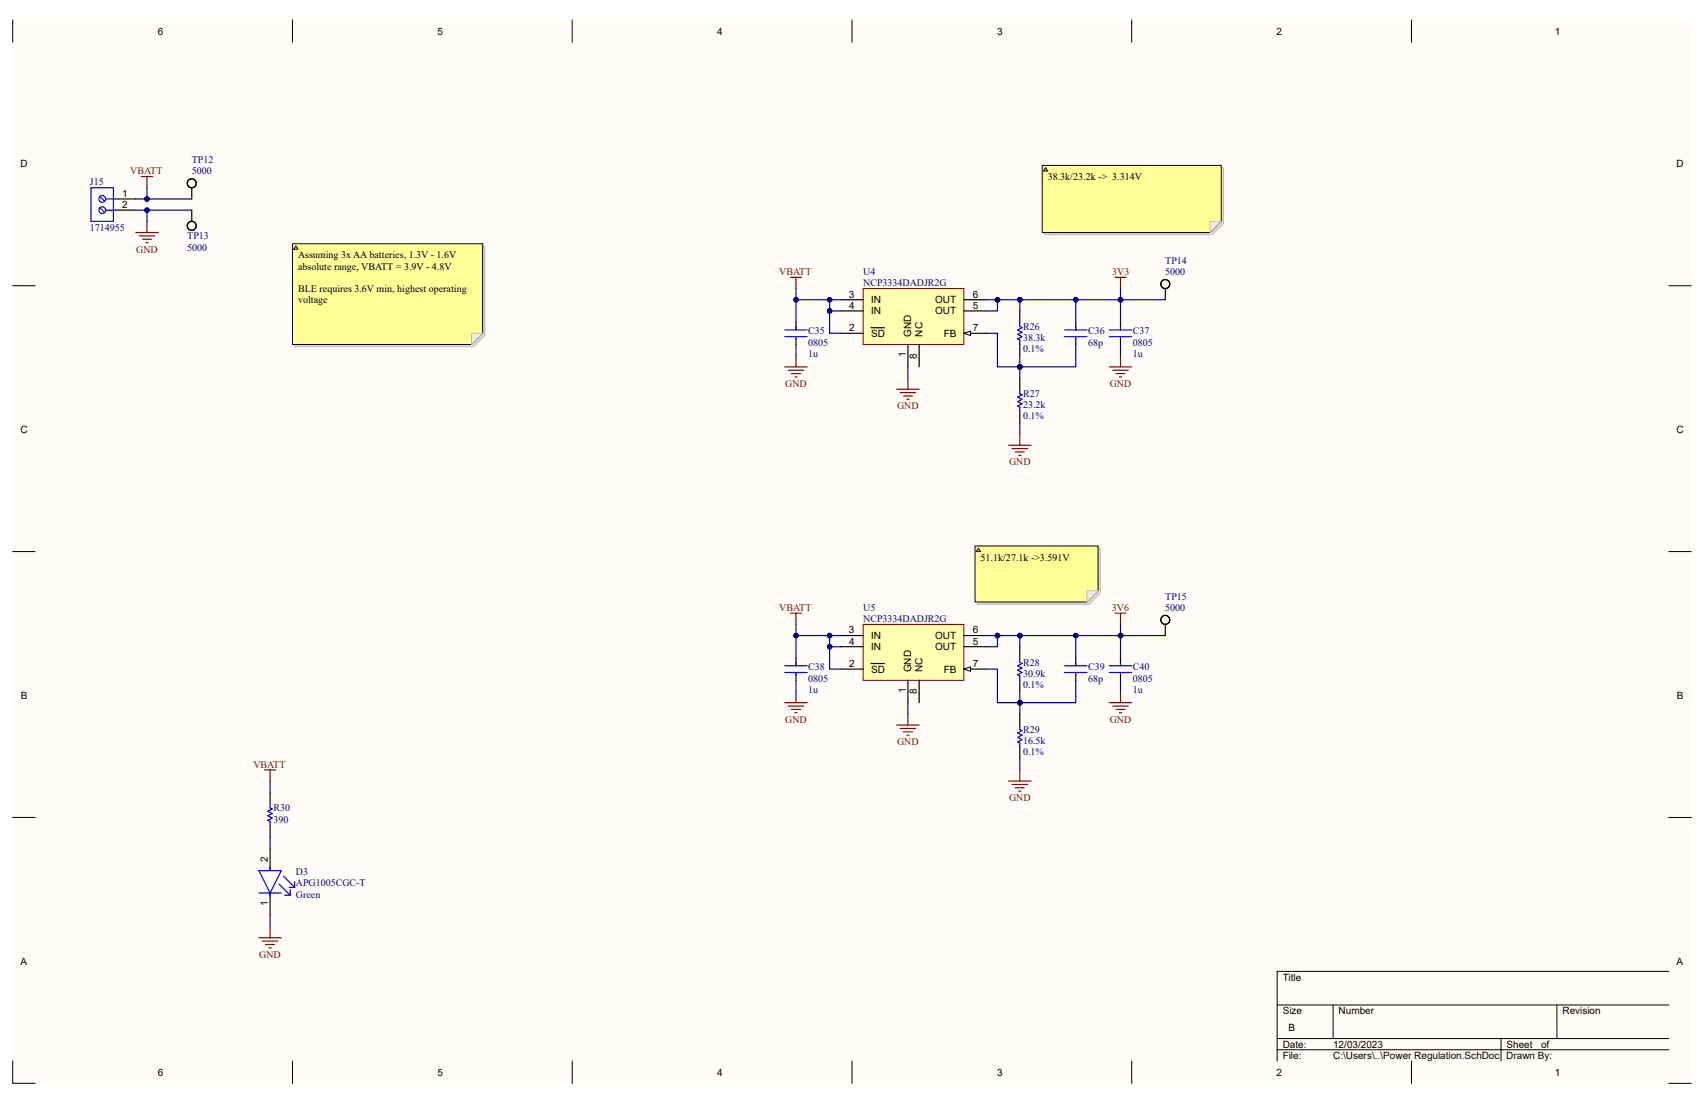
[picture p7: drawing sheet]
<svg xmlns="http://www.w3.org/2000/svg" width="432mm" height="279mm" viewBox="0 0 432 279" stroke-linecap="round" stroke-linejoin="round" font-family="sans-serif">
<g fill="#fffcf8">
<path d="M3.2 5h425.4v269.4h-425.4z" fill-rule="evenodd"/>
<path d="M8.9 10.7h414v258.1h-414z" fill-rule="evenodd"/>
</g>
<g fill="none" stroke="#000" stroke-width=".25">
<path d="M3.2 5v5.7M74.1 5v5.7M145 5v5.7M215.9 5v5.7M286.8 5v5.7M357.7 5v5.7M3.2 72.4h5.7M422.9 72.4h5.7M3.2 139.7h5.7M422.9 139.7h5.7M3.2 207.1h5.7M422.9 207.1h5.7"/>
<path d="M323.6 254.6h99.3M337.8 254.6v8.5M394.5 254.6v8.5M422.9 246.1h-99.3v22.6M3.2 268.7v5.7h5.7M74.1 268.7v5.7M145 268.7v5.7M215.9 268.7v5.7M286.8 268.7v5.7M323.6 263.1h99.3M323.6 265.9h99.3M357.7 268.8v5.6"/>
<path d="M380.4 263.1v5.7M422.9 274.4h5.7"/>
</g>
<path d="M258.4 78.8v2.8M258.4 87.3v2.8M258.4 95.8v2.8M272.6 81.6v2M272.6 85.6v1.7M258.4 104.3v2.8" fill="none" stroke="#000" stroke-width=".3"/>
<path d="M258.4 81.6v1.1l.6 .3-1.1 .6 1.1 .5-1.1 .6 1.1 .6-1.1 .5 .5 .3v1.2M258.4 98.6v1.1l.6 .3-1.1 .6 1.1 .6-1.1 .5 1.1 .6-1.1 .6 .5 .2v1.2M269.8 83.6h5.6M269.8 85.3h5.6M272.6 82.7v.9M272.6 85.6v.2" fill="none" stroke="#00f" stroke-width=".3"/>
<path d="M218.7 73.1h25.5v14.2h-25.5z" fill-rule="evenodd" fill="#ffffb0"/>
<path d="M218.7 73.1h25.5v14.2h-25.5z" fill="none" stroke="#800000" stroke-width=".25"/>
<path d="M213.1 75.9h5.6M213.1 78.8h5.6M244.2 75.9h5.7M244.2 78.8h5.7M213.1 84.4h5.6M220.7 83h3.4M230.1 87.3v5.6M244.2 84.4h5.7" fill="none" stroke="#000" stroke-width=".3"/>
<path d="M244.2 84.4l1.7-.5v1.1z" fill="#f8fcff"/>
<path d="M244.2 84.4l1.7-.5v1.1z" fill="none" stroke="#000" stroke-width=".25"/>
<path d="M232.9 87.3v5.6M258.4 163.8v2.9M258.4 172.3v2.9M272.6 166.7v1.9M272.6 170.6v1.7M258.4 180.8v2.9M258.4 189.3v2.9" fill="none" stroke="#000" stroke-width=".3"/>
<g fill="none" stroke="#800000" stroke-width=".3">
<path d="M200.3 70.3h2.8M201.7 70.3v2.8M282.5 70.3h2.9M283.9 70.3v2.8M198.9 92.9h5.6M199.7 93.8h4M200.6 94.6h2.3M201.4 95.5h.6M201.7 90.1v2.8M227.2 98.6h5.7M228.1 99.5h4M230.1 95.8v2.8"/>
<path d="M281.1 92.9h5.7M282 93.8h3.9M282.8 94.6h2.3M283.7 95.5h.5M283.9 90.1v2.8M228.9 100.3h2.3M229.8 101.2h.5M255.6 112.8h5.7M256.4 113.6h4M257.3 114.5h2.3M258.1 115.3h.6M258.4 110v2.8"/>
</g>
<path d="M258.4 166.7v1.1l.6 .3-1.1 .5 1.1 .6-1.1 .6 1.1 .5-1.1 .6 .5 .3v1.1M269.8 168.6h5.6M269.8 170.3h5.6M272.6 167.8v.8M272.6 170.6v.3M258.4 183.7v1.1l.6 .3-1.1 .6 1.1 .5-1.1 .6 1.1 .6-1.1 .5 .5 .3v1.1" fill="none" stroke="#00f" stroke-width=".3"/>
<path d="M218.7 158.2h25.5v14.1h-25.5z" fill-rule="evenodd" fill="#ffffb0"/>
<path d="M218.7 158.2h25.5v14.1h-25.5z" fill="none" stroke="#800000" stroke-width=".25"/>
<path d="M213.1 169.5h5.6M213.1 161h5.6M213.1 163.8h5.6M220.7 168.1h3.4M230.1 172.3v5.7M244.2 169.5h5.7M244.2 161h5.7M244.2 163.8h5.7" fill="none" stroke="#000" stroke-width=".3"/>
<path d="M244.2 169.5l1.7-.6v1.2z" fill="#f8fcff"/>
<path d="M244.2 169.5l1.7-.6v1.2z" fill="none" stroke="#000" stroke-width=".25"/>
<path d="M232.9 172.3v5.7M68.4 200.7v2.8M68.4 209.2v2.8M68.4 214.9v5.6M68.4 226.2v5.7" fill="none" stroke="#000" stroke-width=".3"/>
<g fill="none" stroke="#800000" stroke-width=".3">
<path d="M34.4 58.9h5.7M35.3 59.8h3.9M35.8 44.7h2.9M37.2 44.7v2.9M37.2 56.1v2.8M36.1 60.6h2.3M37 61.5h.5M200.3 155.3h2.8M201.7 155.3v2.9M282.5 155.3h2.9M283.9 155.3v2.9M198.9 178h5.6"/>
<path d="M199.7 178.8h4M200.6 179.7h2.3M201.7 175.2v2.8M281.1 178h5.7M282 178.8h3.9M282.8 179.7h2.3M283.9 175.2v2.8M67 195h2.9M68.4 195v2.9M201.4 180.6h.6M227.2 183.7h5.7M228.1 184.5h4"/>
<path d="M228.9 185.4h2.3M229.8 186.2h.5M230.1 180.8v2.9M255.6 197.9h5.7M256.4 198.7h4M257.3 199.5h2.3M258.4 195v2.9M283.7 180.6h.5M258.1 200.4h.6M65.6 237.6h5.7M66.5 238.4h3.9M67.3 239.2h2.3"/>
<path d="M68.4 234.7v2.9M68.2 240.1h.5"/>
</g>
<path d="M68.4 203.5v1.2l.6 .2-1.1 .6 1.1 .6-1.1 .5 1.1 .6-1.1 .6 .5 .3v1.1M68.4 219.7v.8M65.6 220.5h5.7l-2.9 5.7zM65.6 226.2h5.7M68.4 226.2v.9M70.7 223.9l2.8 2.9M71.8 222l2.9 2.8M72.1 226.8h1.4M73.3 224.8h1.4M73.5 225.4v1.4M74.7 223.4v1.4" fill="none" stroke="#00f" stroke-width=".3"/>
<path d="M252.8 75.9h5.6" fill="none" stroke="#000080" stroke-width=".3"/>
<circle cx="252.8" cy="75.9" r=".57" fill="#000080"/>
<circle cx="252.8" cy="75.9" r=".57" fill="none" stroke="#000080" stroke-width=".25"/>
<circle cx="258.4" cy="75.9" r=".57" fill="#000080"/>
<circle cx="258.4" cy="75.9" r=".57" fill="none" stroke="#000080" stroke-width=".25"/>
<path d="M258.4 90.1v2.8" fill="none" stroke="#000080" stroke-width=".3"/>
<circle cx="258.4" cy="92.9" r=".57" fill="#000080"/>
<circle cx="258.4" cy="92.9" r=".57" fill="none" stroke="#000080" stroke-width=".25"/>
<path d="M258.4 92.9v2.9" fill="none" stroke="#000080" stroke-width=".3"/>
<circle cx="258.4" cy="92.9" r=".57" fill="#000080"/>
<circle cx="258.4" cy="92.9" r=".57" fill="none" stroke="#000080" stroke-width=".25"/>
<path d="M258.4 75.9h14.2v5.7" fill="none" stroke="#000080" stroke-width=".3"/>
<circle cx="258.4" cy="75.9" r=".57" fill="#000080"/>
<circle cx="258.4" cy="75.9" r=".57" fill="none" stroke="#000080" stroke-width=".25"/>
<circle cx="272.6" cy="75.9" r=".57" fill="#000080"/>
<circle cx="272.6" cy="75.9" r=".57" fill="none" stroke="#000080" stroke-width=".25"/>
<path d="M272.6 87.3v5.6h-14.2" fill="none" stroke="#000080" stroke-width=".3"/>
<circle cx="258.4" cy="92.9" r=".57" fill="#000080"/>
<circle cx="258.4" cy="92.9" r=".57" fill="none" stroke="#000080" stroke-width=".25"/>
<path d="M213.1 78.8h-2.9v5.6h2.9M230.1 92.9v2.9M258.4 107.1v2.9" fill="none" stroke="#000080" stroke-width=".3"/>
<circle cx="210.2" cy="78.8" r=".57" fill="#000080"/>
<circle cx="210.2" cy="78.8" r=".57" fill="none" stroke="#000080" stroke-width=".25"/>
<path d="M213.1 75.9h-2.9v2.9" fill="none" stroke="#000080" stroke-width=".3"/>
<circle cx="210.2" cy="75.9" r=".57" fill="#000080"/>
<circle cx="210.2" cy="75.9" r=".57" fill="none" stroke="#000080" stroke-width=".25"/>
<circle cx="210.2" cy="78.8" r=".57" fill="#000080"/>
<circle cx="210.2" cy="78.8" r=".57" fill="none" stroke="#000080" stroke-width=".25"/>
<path d="M210.2 75.9h-8.5v5.7" fill="none" stroke="#000080" stroke-width=".3"/>
<circle cx="210.2" cy="75.9" r=".57" fill="#000080"/>
<circle cx="210.2" cy="75.9" r=".57" fill="none" stroke="#000080" stroke-width=".25"/>
<circle cx="201.7" cy="75.9" r=".57" fill="#000080"/>
<circle cx="201.7" cy="75.9" r=".57" fill="none" stroke="#000080" stroke-width=".25"/>
<path d="M258.4 75.9v2.9M201.7 87.3v2.8" fill="none" stroke="#000080" stroke-width=".3"/>
<circle cx="258.4" cy="75.9" r=".57" fill="#000080"/>
<circle cx="258.4" cy="75.9" r=".57" fill="none" stroke="#000080" stroke-width=".25"/>
<path d="M249.9 75.9h2.9" fill="none" stroke="#000080" stroke-width=".3"/>
<circle cx="252.8" cy="75.9" r=".57" fill="#000080"/>
<circle cx="252.8" cy="75.9" r=".57" fill="none" stroke="#000080" stroke-width=".25"/>
<path d="M252.8 75.9v2.9h-2.9" fill="none" stroke="#000080" stroke-width=".3"/>
<circle cx="252.8" cy="75.9" r=".57" fill="#000080"/>
<circle cx="252.8" cy="75.9" r=".57" fill="none" stroke="#000080" stroke-width=".25"/>
<path d="M249.9 84.4h2.9v8.5h5.6" fill="none" stroke="#000080" stroke-width=".3"/>
<circle cx="258.4" cy="92.9" r=".57" fill="#000080"/>
<circle cx="258.4" cy="92.9" r=".57" fill="none" stroke="#000080" stroke-width=".25"/>
<path d="M272.6 75.9h11.3v5.7M283.9 87.3v2.8" fill="none" stroke="#000080" stroke-width=".3"/>
<circle cx="272.6" cy="75.9" r=".57" fill="#000080"/>
<circle cx="272.6" cy="75.9" r=".57" fill="none" stroke="#000080" stroke-width=".25"/>
<circle cx="283.9" cy="75.9" r=".57" fill="#000080"/>
<circle cx="283.9" cy="75.9" r=".57" fill="none" stroke="#000080" stroke-width=".25"/>
<path d="M283.9 73.1v2.8" fill="none" stroke="#000080" stroke-width=".3"/>
<circle cx="283.9" cy="75.9" r=".57" fill="#000080"/>
<circle cx="283.9" cy="75.9" r=".57" fill="none" stroke="#000080" stroke-width=".25"/>
<path d="M201.7 73.1v2.8" fill="none" stroke="#000080" stroke-width=".3"/>
<circle cx="201.7" cy="75.9" r=".57" fill="#000080"/>
<circle cx="201.7" cy="75.9" r=".57" fill="none" stroke="#000080" stroke-width=".25"/>
<path d="M252.8 161h5.6" fill="none" stroke="#000080" stroke-width=".3"/>
<circle cx="252.8" cy="161" r=".57" fill="#000080"/>
<circle cx="252.8" cy="161" r=".57" fill="none" stroke="#000080" stroke-width=".25"/>
<circle cx="258.4" cy="161" r=".57" fill="#000080"/>
<circle cx="258.4" cy="161" r=".57" fill="none" stroke="#000080" stroke-width=".25"/>
<path d="M258.4 175.2v2.8" fill="none" stroke="#000080" stroke-width=".3"/>
<circle cx="258.4" cy="178" r=".57" fill="#000080"/>
<circle cx="258.4" cy="178" r=".57" fill="none" stroke="#000080" stroke-width=".25"/>
<path d="M258.4 178v2.8" fill="none" stroke="#000080" stroke-width=".3"/>
<circle cx="258.4" cy="178" r=".57" fill="#000080"/>
<circle cx="258.4" cy="178" r=".57" fill="none" stroke="#000080" stroke-width=".25"/>
<path d="M258.4 161h14.2v5.7" fill="none" stroke="#000080" stroke-width=".3"/>
<circle cx="258.4" cy="161" r=".57" fill="#000080"/>
<circle cx="258.4" cy="161" r=".57" fill="none" stroke="#000080" stroke-width=".25"/>
<circle cx="272.6" cy="161" r=".57" fill="#000080"/>
<circle cx="272.6" cy="161" r=".57" fill="none" stroke="#000080" stroke-width=".25"/>
<path d="M272.6 172.3v5.7h-14.2" fill="none" stroke="#000080" stroke-width=".3"/>
<circle cx="258.4" cy="178" r=".57" fill="#000080"/>
<circle cx="258.4" cy="178" r=".57" fill="none" stroke="#000080" stroke-width=".25"/>
<path d="M213.1 163.8h-2.9v5.7h2.9M230.1 178v2.8M258.4 192.2v2.8" fill="none" stroke="#000080" stroke-width=".3"/>
<circle cx="210.2" cy="163.8" r=".57" fill="#000080"/>
<circle cx="210.2" cy="163.8" r=".57" fill="none" stroke="#000080" stroke-width=".25"/>
<path d="M213.1 161h-2.9v2.8" fill="none" stroke="#000080" stroke-width=".3"/>
<circle cx="210.2" cy="161" r=".57" fill="#000080"/>
<circle cx="210.2" cy="161" r=".57" fill="none" stroke="#000080" stroke-width=".25"/>
<circle cx="210.2" cy="163.8" r=".57" fill="#000080"/>
<circle cx="210.2" cy="163.8" r=".57" fill="none" stroke="#000080" stroke-width=".25"/>
<path d="M210.2 161h-8.5v5.7" fill="none" stroke="#000080" stroke-width=".3"/>
<circle cx="210.2" cy="161" r=".57" fill="#000080"/>
<circle cx="210.2" cy="161" r=".57" fill="none" stroke="#000080" stroke-width=".25"/>
<circle cx="201.7" cy="161" r=".57" fill="#000080"/>
<circle cx="201.7" cy="161" r=".57" fill="none" stroke="#000080" stroke-width=".25"/>
<path d="M201.7 172.3v2.9M258.4 161v2.8" fill="none" stroke="#000080" stroke-width=".3"/>
<circle cx="258.4" cy="161" r=".57" fill="#000080"/>
<circle cx="258.4" cy="161" r=".57" fill="none" stroke="#000080" stroke-width=".25"/>
<path d="M249.9 161h2.9" fill="none" stroke="#000080" stroke-width=".3"/>
<circle cx="252.8" cy="161" r=".57" fill="#000080"/>
<circle cx="252.8" cy="161" r=".57" fill="none" stroke="#000080" stroke-width=".25"/>
<path d="M252.8 161v2.8h-2.9" fill="none" stroke="#000080" stroke-width=".3"/>
<circle cx="252.8" cy="161" r=".57" fill="#000080"/>
<circle cx="252.8" cy="161" r=".57" fill="none" stroke="#000080" stroke-width=".25"/>
<path d="M249.9 169.5h2.9v8.5h5.6" fill="none" stroke="#000080" stroke-width=".3"/>
<circle cx="258.4" cy="178" r=".57" fill="#000080"/>
<circle cx="258.4" cy="178" r=".57" fill="none" stroke="#000080" stroke-width=".25"/>
<path d="M272.6 161h11.3v5.7M283.9 172.3v2.9" fill="none" stroke="#000080" stroke-width=".3"/>
<circle cx="272.6" cy="161" r=".57" fill="#000080"/>
<circle cx="272.6" cy="161" r=".57" fill="none" stroke="#000080" stroke-width=".25"/>
<circle cx="283.9" cy="161" r=".57" fill="#000080"/>
<circle cx="283.9" cy="161" r=".57" fill="none" stroke="#000080" stroke-width=".25"/>
<path d="M283.9 158.2v2.8" fill="none" stroke="#000080" stroke-width=".3"/>
<circle cx="283.9" cy="161" r=".57" fill="#000080"/>
<circle cx="283.9" cy="161" r=".57" fill="none" stroke="#000080" stroke-width=".25"/>
<path d="M201.7 158.2v2.8" fill="none" stroke="#000080" stroke-width=".3"/>
<circle cx="201.7" cy="161" r=".57" fill="#000080"/>
<circle cx="201.7" cy="161" r=".57" fill="none" stroke="#000080" stroke-width=".25"/>
<path d="M34.4 53.2h2.8v2.9" fill="none" stroke="#000080" stroke-width=".3"/>
<circle cx="37.2" cy="53.2" r=".57" fill="#000080"/>
<circle cx="37.2" cy="53.2" r=".57" fill="none" stroke="#000080" stroke-width=".25"/>
<path d="M37.2 47.6v2.8h-2.8" fill="none" stroke="#000080" stroke-width=".3"/>
<circle cx="37.2" cy="50.4" r=".57" fill="#000080"/>
<circle cx="37.2" cy="50.4" r=".57" fill="none" stroke="#000080" stroke-width=".25"/>
<path d="M68.4 197.9v2.8M68.4 212v2.9M68.4 231.9v2.8" fill="none" stroke="#000080" stroke-width=".3"/>
<path d="M28.7 50.4h5.7M28.7 53.2h5.7" fill="none" stroke="#000" stroke-width=".3"/>
<circle cx="25.9" cy="50.4" r=".85" fill="#fff"/>
<g fill="none" stroke="#00f" stroke-width=".3">
<path d="M25.3 49.8l1.2 1.2"/>
<circle cx="25.9" cy="50.4" r=".85"/>
</g>
<circle cx="25.9" cy="53.2" r=".85" fill="#fff"/>
<g fill="none" stroke="#00f" stroke-width=".3">
<path d="M23.1 47.6h5.6v8.5h-5.6zM25.3 52.6l1.2 1.2M26.8 50.4h1.9M26.8 53.2h1.9M198.9 83.6h5.6M198.9 85.3h5.6M201.7 82.7v.9M201.7 85.6v.2M281.1 83.6h5.7M281.1 85.3h5.7M283.9 82.7v.9M283.9 85.6v.2"/>
<path d="M198.9 168.6h5.6M198.9 170.3h5.6M201.7 167.8v.8M201.7 170.6v.3M281.1 168.6h5.7M281.1 170.3h5.7M283.9 167.8v.8M283.9 170.6v.3"/>
<circle cx="25.9" cy="53.2" r=".85"/>
</g>
<g fill="none" stroke="#000" stroke-width=".3">
<path d="M48.6 47.6v2.8M201.7 81.6v2M201.7 85.6v1.7M283.9 81.6v2M283.9 85.6v1.7M201.7 166.7v1.9M201.7 170.6v1.7M283.9 166.7v1.9M283.9 170.6v1.7"/>
<circle cx="48.6" cy="46.4" r="1.13"/>
</g>
<path d="M37.2 50.4h11.4" fill="none" stroke="#000080" stroke-width=".3"/>
<circle cx="37.2" cy="50.4" r=".57" fill="#000080"/>
<circle cx="37.2" cy="50.4" r=".57" fill="none" stroke="#000080" stroke-width=".25"/>
<g fill="none" stroke="#000" stroke-width=".3">
<path d="M295.3 73.1v2.8"/>
<circle cx="295.3" cy="72" r="1.13"/>
</g>
<path d="M283.9 75.9h11.4" fill="none" stroke="#000080" stroke-width=".3"/>
<circle cx="283.9" cy="75.9" r=".57" fill="#000080"/>
<circle cx="283.9" cy="75.9" r=".57" fill="none" stroke="#000080" stroke-width=".25"/>
<g fill="none" stroke="#000" stroke-width=".3">
<path d="M295.3 158.2v2.8"/>
<circle cx="295.3" cy="157" r="1.13"/>
</g>
<path d="M283.9 161h11.4" fill="none" stroke="#000080" stroke-width=".3"/>
<circle cx="283.9" cy="161" r=".57" fill="#000080"/>
<circle cx="283.9" cy="161" r=".57" fill="none" stroke="#000080" stroke-width=".25"/>
<g fill="none" stroke="#000" stroke-width=".3">
<path d="M48.6 53.2v2.9"/>
<circle cx="48.6" cy="57.2" r="1.13"/>
</g>
<path d="M37.2 53.2h11.4" fill="none" stroke="#000080" stroke-width=".3"/>
<circle cx="37.2" cy="53.2" r=".57" fill="#000080"/>
<circle cx="37.2" cy="53.2" r=".57" fill="none" stroke="#000080" stroke-width=".25"/>
<path d="M264.7 42.5h45.3v14.1l-2.8 2.9h-42.5z" fill-rule="evenodd" fill="#e0ddd7"/>
<path d="M264.7 42.5h45.3v14.1l-2.8 2.9h-42.5z" fill="none" stroke="#bfbdba" stroke-width=".25"/>
<path d="M264.1 41.9h45.4v14.2l-2.9 2.8h-42.5z" fill-rule="evenodd" fill="#ffff96"/>
<path d="M264.1 41.9h45.4v14.2l-2.9 2.8h-42.5z" fill="none" stroke="#000" stroke-width=".25"/>
<path d="M306.6 56.1h2.9l-2.9 2.8z" fill="#f2f0d8"/>
<path d="M306.6 56.1h2.9l-2.9 2.8z" fill="none" stroke="#bfbdba" stroke-width=".25"/>
<path d="M264.9 42.5l.6 .8h-1.1z" fill="#ffcc78"/>
<path d="M264.9 42.5l.6 .8h-1.1z" fill="none" stroke="#300" stroke-width=".25"/>
<path d="M247.6 138.9h31.2v11.3l-2.8 2.8h-28.4z" fill-rule="evenodd" fill="#e0ddd7"/>
<path d="M247.6 138.9h31.2v11.3l-2.8 2.8h-28.4z" fill="none" stroke="#bfbdba" stroke-width=".25"/>
<path d="M247.1 138.3h31.2v11.3l-2.9 2.9h-28.3z" fill-rule="evenodd" fill="#ffff96"/>
<path d="M247.1 138.3h31.2v11.3l-2.9 2.9h-28.3z" fill="none" stroke="#000" stroke-width=".25"/>
<path d="M275.4 149.6h2.9l-2.9 2.9z" fill="#f2f0d8"/>
<path d="M275.4 149.6h2.9l-2.9 2.9z" fill="none" stroke="#bfbdba" stroke-width=".25"/>
<path d="M247.9 138.9l.6 .8h-1.1z" fill="#ffcc78"/>
<path d="M247.9 138.9l.6 .8h-1.1z" fill="none" stroke="#300" stroke-width=".25"/>
<path d="M74.7 62.3h48.2v22.7l-2.9 2.8h-45.3z" fill-rule="evenodd" fill="#e0ddd7"/>
<path d="M74.7 62.3h48.2v22.7l-2.9 2.8h-45.3z" fill="none" stroke="#bfbdba" stroke-width=".25"/>
<path d="M74.1 61.7h48.2v22.7l-2.8 2.9h-45.4z" fill-rule="evenodd" fill="#ffff96"/>
<path d="M74.1 61.7h48.2v22.7l-2.8 2.9h-45.4z" fill="none" stroke="#000" stroke-width=".25"/>
<path d="M119.5 84.4h2.8l-2.8 2.9z" fill="#f2f0d8"/>
<path d="M119.5 84.4h2.8l-2.8 2.9z" fill="none" stroke="#bfbdba" stroke-width=".25"/>
<path d="M75 62.3l.5 .9h-1.1z" fill="#ffcc78"/>
<path d="M75 62.3l.5 .9h-1.1z" fill="none" stroke="#300" stroke-width=".25"/>
<g font-size="2.5">
<text x="40" y="8.8">6</text>
<text x="110.9" y="8.8">5</text>
<text x="181.7" y="8.8">4</text>
<text x="252.6" y="8.8">3</text>
<text x="323.5" y="8.8">2</text>
<text x="394" y="8.8">1</text>
<text x="5.2" y="42.4">D</text>
<text x="265.5" y="45.6">38.3k/23.2k -&gt; 3.314V</text>
<text x="424.9" y="42.4">D</text>
<text x="31" y="49.9">1</text>
<text x="31" y="52.7">2</text>
<text x="75.5" y="65.4">Assuming 3x AA batteries, 1.3V - 1.6V</text>
<text x="75.5" y="68.3">absolute range, VBATT = 3.9V - 4.8V</text>
<text x="75.5" y="74">BLE requires 3.6V min, highest operating</text>
<text x="75.5" y="76.8">voltage</text>
<text x="215.1" y="75.4">3</text>
<text x="220.7" y="76.8">IN</text>
<text x="236.9" y="76.8">OUT</text>
<text x="246.5" y="75.4">6</text>
<text x="215.2" y="83.9">2</text>
<text x="215.2" y="78.2">4</text>
<text x="220.7" y="79.6">IN</text>
<text x="236.9" y="79.6">OUT</text>
<text x="246.5" y="78.2">5</text>
<text x="246.5" y="83.9">7</text>
<text x="220.7" y="85.3">SD</text>
<text x="230.9" y="85.3" transform="rotate(-90 230.9 85.3)">GND</text>
<text x="233.8" y="85.3" transform="rotate(-90 233.8 85.3)">NC</text>
<text x="239.1" y="85.3">FB</text>
<text x="229.5" y="90.5" transform="rotate(-90 229.5 90.5)">1</text>
<text x="232.4" y="90.8" transform="rotate(-90 232.4 90.8)">8</text>
<text x="5.2" y="109.8">C</text>
<text x="424.9" y="109.8">C</text>
<text x="248.5" y="142">51.1k/27.1k -&gt;3.591V</text>
<text x="215.1" y="160.4">3</text>
<text x="220.7" y="161.9">IN</text>
<text x="236.9" y="161.9">OUT</text>
<text x="246.5" y="160.4">6</text>
<text x="215.2" y="163.3">4</text>
<text x="220.7" y="164.7">IN</text>
<text x="236.9" y="164.7">OUT</text>
<text x="246.5" y="163.3">5</text>
<text x="215.2" y="169">2</text>
<text x="220.7" y="170.4">SD</text>
<text x="230.9" y="170.3" transform="rotate(-90 230.9 170.3)">GND</text>
<text x="233.8" y="170.3" transform="rotate(-90 233.8 170.3)">NC</text>
<text x="239.1" y="170.4">FB</text>
<text x="246.5" y="169">7</text>
<text x="5.3" y="177.1">B</text>
<text x="229.5" y="175.6" transform="rotate(-90 229.5 175.6)">1</text>
<text x="232.4" y="175.9" transform="rotate(-90 232.4 175.9)">8</text>
<text x="424.9" y="177.1">B</text>
<text x="67.9" y="218.3" transform="rotate(-90 67.9 218.3)">2</text>
<text x="67.9" y="229.4" transform="rotate(-90 67.9 229.4)">1</text>
<text x="5.2" y="244.5">A</text>
<text x="424.9" y="244.5">A</text>
<text x="325" y="248.4">Title</text>
<text x="325" y="256.9">Size</text>
<text x="339.2" y="256.9">Number</text>
<text x="395.9" y="256.9">Revision</text>
<text x="326.5" y="261.1">B</text>
<text x="325" y="265.4">Date:</text>
<text x="325" y="268.2">File:</text>
<text x="337.8" y="265.4">12/03/2023</text>
<text x="337.8" y="268.2">C:\Users\..\Power Regulation.SchDoc Drawn By:</text>
<text x="381.8" y="265.4">Sheet</text>
<text x="390.5" y="265.4">of</text>
<text x="40" y="272.5">6</text>
<text x="110.9" y="272.5">5</text>
<text x="181.7" y="272.5">4</text>
<text x="252.6" y="272.5">3</text>
<text x="323.5" y="272.5">2</text>
<text x="394" y="272.5">1</text>
</g>
<g font-size="2.5" fill="#000080">
<text x="48.6" y="41.4">TP12</text>
<text x="22.8" y="46.7">J15</text>
<text x="48.6" y="44.2">5000</text>
<text x="22.8" y="58.6">1714955</text>
<text x="47.5" y="60.6">TP13</text>
<text x="47.5" y="63.5">5000</text>
<text x="218.7" y="69.7">U4</text>
<text x="295.3" y="66.8">TP14</text>
<text x="295.3" y="69.7">5000</text>
<text x="218.7" y="72.5">NCP3334DADJR2G</text>
<text x="259.2" y="83.6">R26</text>
<text x="204.8" y="87.5">0805</text>
<text x="204.8" y="84.7">C35</text>
<text x="259.2" y="89.3">0.1%</text>
<text x="259.2" y="86.4">38.3k</text>
<text x="275.7" y="87.5">68p</text>
<text x="275.7" y="84.7">C36</text>
<text x="287.1" y="87.5">0805</text>
<text x="287.1" y="84.7">C37</text>
<text x="204.8" y="90.4">1u</text>
<text x="287.1" y="90.4">1u</text>
<text x="259.2" y="100.6">R27</text>
<text x="259.2" y="106.3">0.1%</text>
<text x="259.2" y="103.4">23.2k</text>
<text x="218.7" y="154.8">U5</text>
<text x="295.3" y="151.9">TP15</text>
<text x="295.3" y="154.8">5000</text>
<text x="218.7" y="157.6">NCP3334DADJR2G</text>
<text x="204.8" y="172.6">0805</text>
<text x="204.8" y="169.8">C38</text>
<text x="259.2" y="171.5">30.9k</text>
<text x="259.2" y="168.7">R28</text>
<text x="275.7" y="172.6">68p</text>
<text x="275.7" y="169.8">C39</text>
<text x="287.1" y="172.6">0805</text>
<text x="287.1" y="169.8">C40</text>
<text x="204.8" y="175.5">1u</text>
<text x="259.2" y="174.3">0.1%</text>
<text x="287.1" y="175.5">1u</text>
<text x="259.2" y="185.7">R29</text>
<text x="259.2" y="191.3">0.1%</text>
<text x="259.2" y="188.5">16.5k</text>
<text x="69.3" y="208.4">390</text>
<text x="69.3" y="205.5">R30</text>
<text x="75" y="221.7">D3</text>
<text x="75" y="227.4">Green</text>
<text x="75" y="224.5">APG1005CGC-T</text>
</g>
<g font-size="2.5" fill="#800000">
<text x="33" y="44.2">VBATT</text>
<text x="34.5" y="64">GND</text>
<text x="197.5" y="69.7">VBATT</text>
<text x="281.9" y="69.7">3V3</text>
<text x="199" y="98">GND</text>
<text x="281.2" y="98">GND</text>
<text x="227.3" y="103.7">GND</text>
<text x="255.7" y="117.9">GND</text>
<text x="197.5" y="154.8">VBATT</text>
<text x="281.8" y="154.8">3V6</text>
<text x="199" y="183.1">GND</text>
<text x="281.2" y="183.1">GND</text>
<text x="227.3" y="188.8">GND</text>
<text x="64.2" y="194.5">VBATT</text>
<text x="255.7" y="203">GND</text>
<text x="65.7" y="242.7">GND</text>
</g>
</svg>
